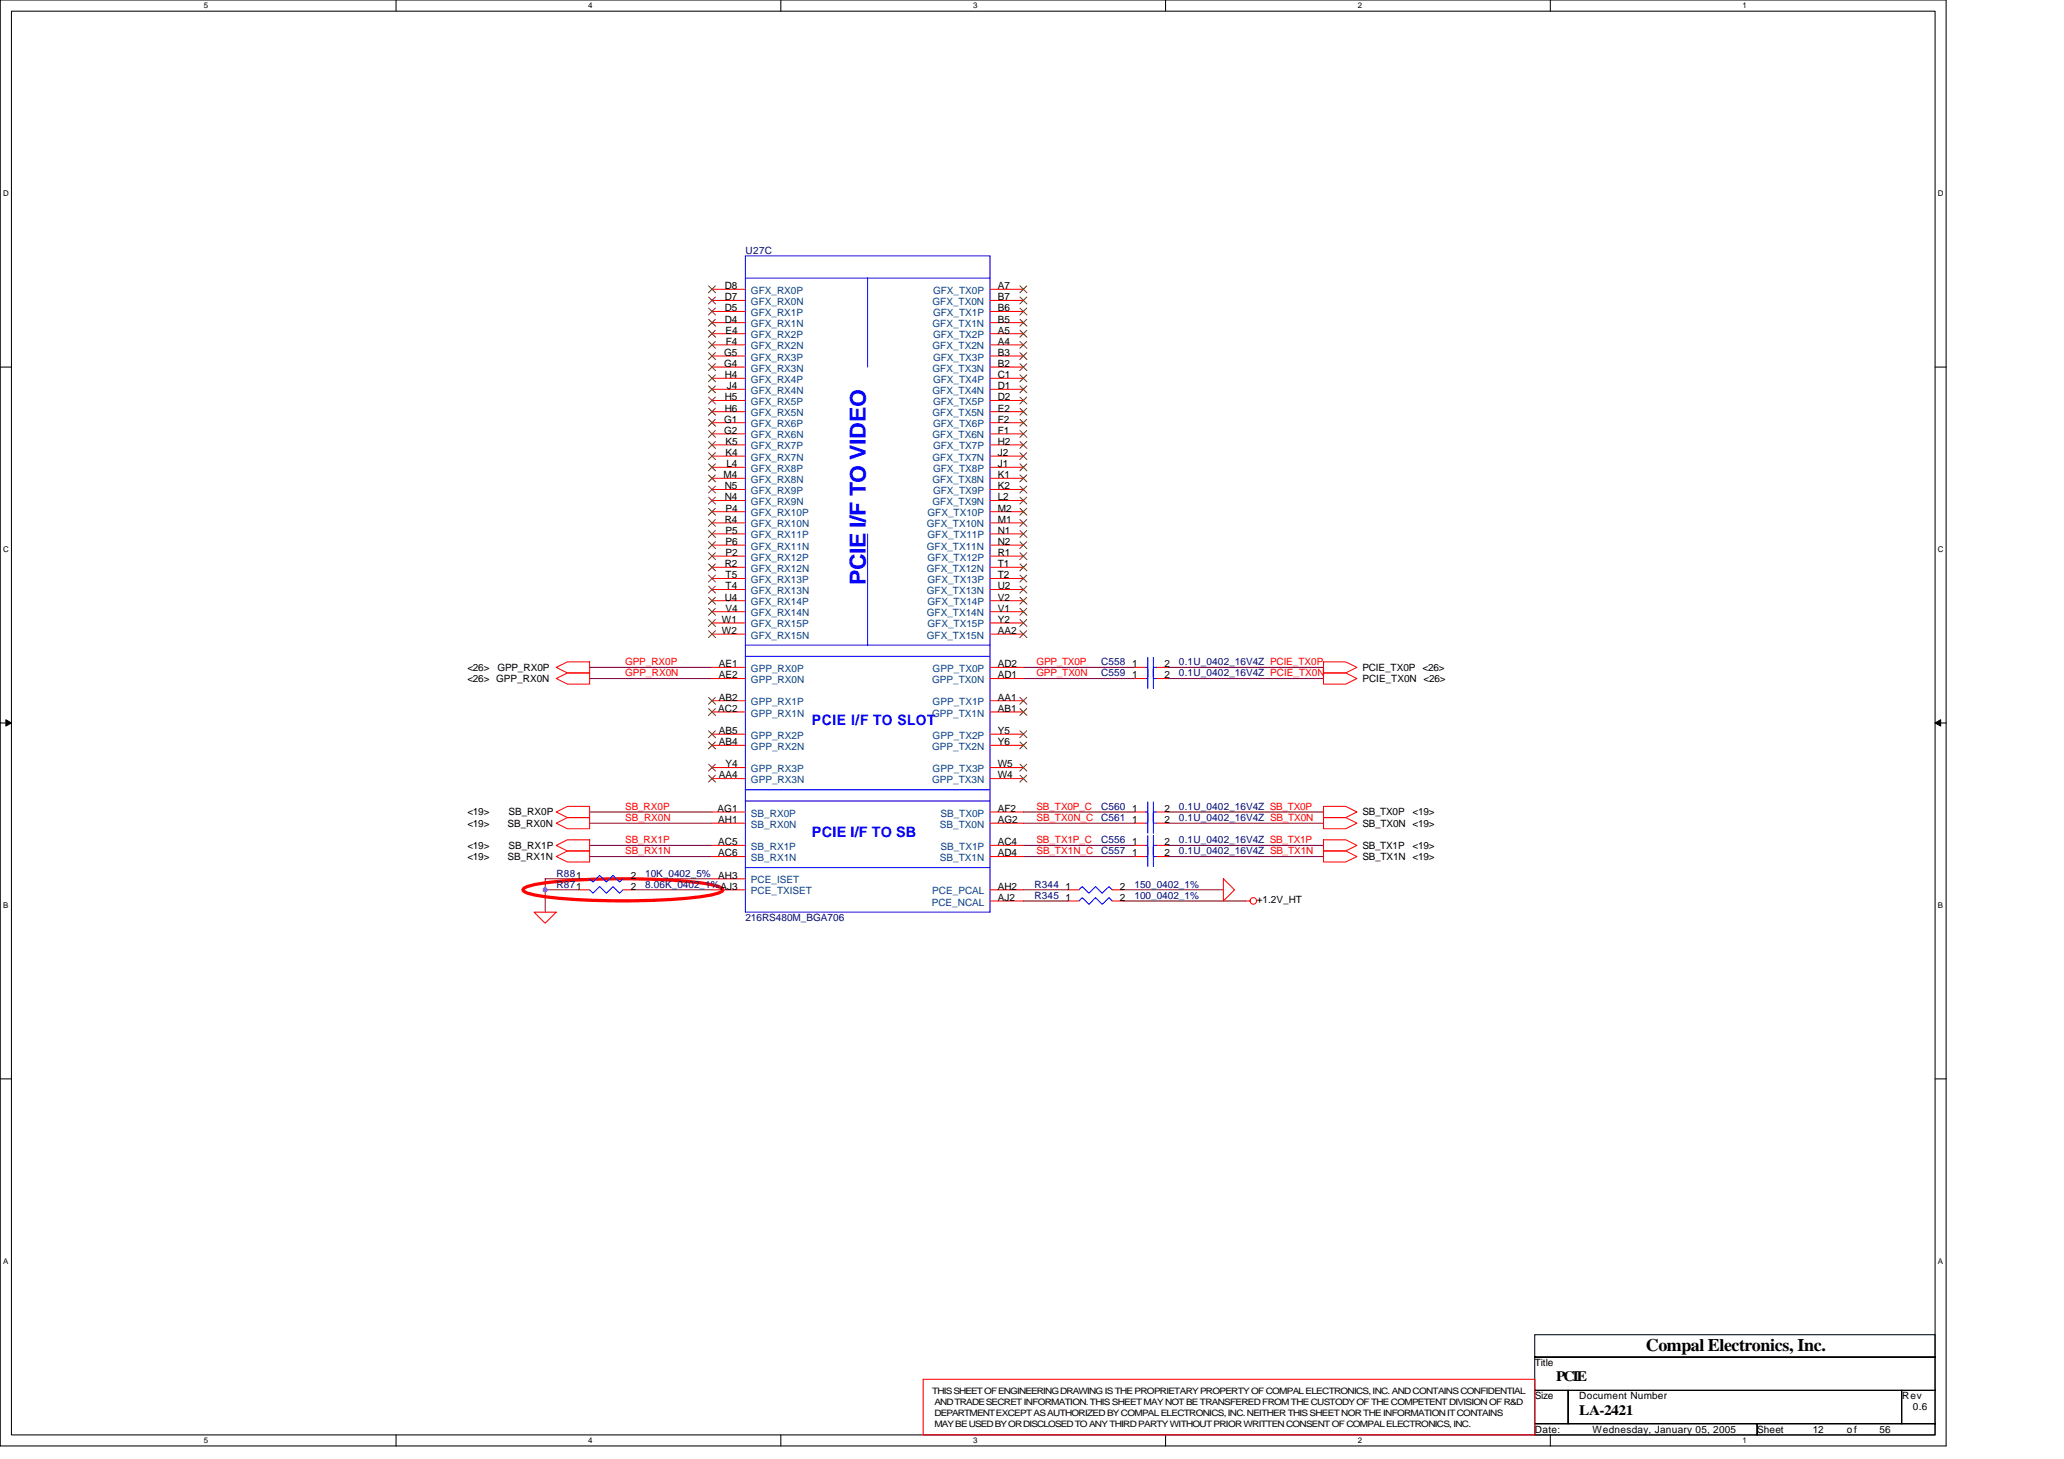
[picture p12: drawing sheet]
<svg xmlns="http://www.w3.org/2000/svg" width="297mm" height="210mm" viewBox="0 0 297 210" stroke-linecap="round" stroke-linejoin="round" font-family="sans-serif">
<path d="M0 0h280.1v208h-280.1zM1.6 1.6h276.9v204.8h-276.9z" fill="none" stroke="#000" stroke-width=".15"/>
<g fill="#fff">
<path d="M29.3 .2h.6v1.2h-.6z"/>
<path d="M29.3 206.6h.6v1.3h-.6z"/>
</g>
<path d="M57 0v1.6M57 206.4v1.6" fill="none" stroke="#000" stroke-width=".15"/>
<g fill="#fff">
<path d="M84.7 .2h.6v1.2h-.6z"/>
<path d="M84.7 206.6h.6v1.3h-.6z"/>
</g>
<path d="M112.4 0v1.6M112.4 206.4v1.6" fill="none" stroke="#000" stroke-width=".15"/>
<g fill="#fff">
<path d="M140 .2h.6v1.2h-.6z"/>
<path d="M140 206.6h.6v1.3h-.6z"/>
</g>
<path d="M167.7 0v1.6M167.7 206.4v1.6" fill="none" stroke="#000" stroke-width=".15"/>
<g fill="#fff">
<path d="M195.4 .2h.6v1.2h-.6z"/>
<path d="M195.4 206.6h.6v1.3h-.6z"/>
</g>
<path d="M223.1 0v1.6M223.1 206.4v1.6" fill="none" stroke="#000" stroke-width=".15"/>
<g fill="#fff">
<path d="M250.8 .2h.6v1.2h-.6z"/>
<path d="M250.8 206.6h.6v1.3h-.6z"/>
<path d="M.4 27.2h.8v1.3h-.8z"/>
<path d="M278.9 27.2h.8v1.3h-.8z"/>
<path d="M.4 78.4h.8v1.3h-.8z"/>
<path d="M278.9 78.4h.8v1.3h-.8z"/>
</g>
<path d="M0 52.8h1.6M278.5 52.8h1.6" fill="none" stroke="#000" stroke-width=".15"/>
<g fill="#fff">
<path d="M.4 129.6h.8v1.3h-.8z"/>
<path d="M278.9 129.6h.7v1.3h-.7z"/>
</g>
<path d="M0 104h1.6M278.5 104h1.6" fill="none" stroke="#000" stroke-width=".15"/>
<path d="M.8 103.5l.8 .5-.8 .5zM278.5 104l.8-.5v1z" fill="#000" stroke="#000" stroke-width=".14"/>
<g fill="#fff">
<path d="M.4 180.8h.8v1.3h-.8z"/>
<path d="M278.9 180.8h.7v1.3h-.7z"/>
</g>
<path d="M0 155.2h1.6M278.5 155.2h1.6M220.9 192h57.6v3.2h-57.6zM220.9 195.2h57.6v4.8h-57.6zM220.9 200h4.8v4.8h-4.8zM220.9 204.8h32v1.6h-32zM225.7 200h48v4.8h-48zM252.9 204.8h25.6v1.6h-25.6zM273.7 200h4.8v4.8h-4.8z" fill="none" stroke="#000" stroke-width=".15"/>
<g fill="none" stroke="#800040" stroke-width=".15">
<path d="M84.9 96h17.6M84.9 97.6h17.6M147.3 96h16M147.3 97.6h16M168.1 96h22.4M168.1 97.6h22.4M84.9 116.8h17.6M84.9 118.4h17.6M147.3 116.8h16M147.3 118.4h16M168.1 116.8h22.4M168.1 118.4h22.4"/>
<path d="M78.5 128h4.8M83.3 126.4h-4.8v4.8M84.9 121.6h17.6M84.9 123.2h17.6M91.3 128h11.2M91.3 126.4h11.2M147.3 121.6h16M147.3 123.2h16M147.3 128h6.4M147.3 129.6h6.4M161.7 128h14.4M161.7 129.6h17.6"/>
<path d="M168.1 121.6h22.4M168.1 123.2h22.4"/>
</g>
<g fill="none" stroke="#f00" stroke-width=".15">
<path d="M102.5 41.6h4.8M102.5 43.2h4.8M102.5 44.8h4.8M102.5 46.4h4.8M102.5 48h4.8M102.5 49.6h4.8M102.5 51.2h4.8M102.5 52.8h4.8M102.5 54.4h4.8M102.5 56h4.8M102.5 57.6h4.8M102.5 59.2h4.8"/>
<path d="M142.5 41.6h4.8M142.5 43.2h4.8M142.5 44.8h4.8M142.5 46.4h4.8M142.5 48h4.8M142.5 49.6h4.8M142.5 51.2h4.8M142.5 52.8h4.8M142.5 54.4h4.8M142.5 56h4.8M142.5 57.6h4.8M142.5 59.2h4.8"/>
<path d="M102.5 60.8h4.8M102.5 62.4h4.8M102.5 64h4.8M102.5 65.6h4.8M102.5 67.2h4.8M102.5 68.8h4.8M102.5 70.4h4.8M102.5 72h4.8M102.5 73.6h4.8M102.5 75.2h4.8M102.5 76.8h4.8M102.5 78.4h4.8"/>
<path d="M142.5 60.8h4.8M142.5 62.4h4.8M142.5 64h4.8M142.5 65.6h4.8M142.5 67.2h4.8M142.5 68.8h4.8M142.5 70.4h4.8M142.5 72h4.8M142.5 73.6h4.8M142.5 75.2h4.8M142.5 76.8h4.8M142.5 78.4h4.8"/>
<path d="M80 96l1.7-.8h3.2v1.6h-3.2zM80 97.6l1.7-.8h3.2v1.6h-3.2zM102.5 96h4.8M102.5 80h4.8M102.5 81.6h4.8M102.5 83.2h4.8M102.5 84.8h4.8M102.5 86.4h4.8M102.5 88h4.8M102.5 89.6h4.8M102.5 91.2h4.8M102.5 97.6h4.8"/>
<path d="M142.5 96h4.8M142.5 80h4.8M142.5 81.6h4.8M142.5 83.2h4.8M142.5 84.8h4.8M142.5 86.4h4.8M142.5 88h4.8M142.5 89.6h4.8M142.5 91.2h4.8M142.5 97.6h4.8M163.3 96h1.6M163.3 97.6h1.6"/>
<path d="M166.5 96h1.6M166.5 97.6h1.6M190.5 95.2h3.2l1.6 .8-1.6 .8h-3.2zM190.5 96.8h3.2l1.6 .8-1.6 .8h-3.2zM80 116.8l1.7-.8h3.2v1.6h-3.2zM80 118.4l1.7-.8h3.2v1.6h-3.2zM102.5 118.4h4.8M102.5 100.8h4.8M102.5 102.4h4.8M102.5 105.6h4.8M102.5 107.2h4.8M102.5 110.4h4.8"/>
<path d="M102.5 112h4.8M102.5 116.8h4.8M142.5 118.4h4.8M142.5 100.8h4.8M142.5 102.4h4.8M142.5 105.6h4.8M142.5 107.2h4.8M142.5 110.4h4.8M142.5 112h4.8M142.5 116.8h4.8M163.3 118.4h1.6M163.3 116.8h1.6"/>
<path d="M166.5 118.4h1.6M166.5 116.8h1.6M190.5 116h3.2l1.6 .8-1.6 .8h-3.2zM190.5 117.6h3.2l1.6 .8-1.6 .8h-3.2zM76.9 131.2h3.1l-1.5 1.6zM80 121.6l1.7-.8h3.2v1.6h-3.2zM80 123.2l1.7-.8h3.2v1.6h-3.2zM83.3 126.4h1.6M83.3 128h1.6M89.7 126.4h1.6M89.7 128h1.6M102.5 121.6h4.8"/>
<path d="M102.5 123.2h4.8M102.5 126.4h4.8M102.5 128h4.8M142.5 129.6h4.8M142.5 121.6h4.8M142.5 123.2h4.8M142.5 128h4.8M153.7 129.6h1.6M153.7 128h1.6M160.1 129.6h1.6M160.1 128h1.6M163.3 121.6h1.6"/>
<path d="M163.3 123.2h1.6M166.5 121.6h1.6M166.5 123.2h1.6M176.1 126.4l1.6 1.6-1.6 1.6zM179.3 129.6h.6M190.5 120.8h3.2l1.6 .8-1.6 .8h-3.2zM190.5 122.4h3.2l1.6 .8-1.6 .8h-3.2zM132.9 198.4h88v8h-88z"/>
<circle cx="180.4" cy="129.6" r=".47"/>
</g>
<path d="M75.4 127.8a15 15 0 0 1 5.5-1 104 104 0 0 1 21.2 .4l1.4 .4 .4 .2 .1 .2-.1 .2a15.3 15.3 0 0 1-5.5 1.1 102.4 102.4 0 0 1-21.2-.5l-1.4-.4-.4-.2-.1-.2z" fill="none" stroke="#f00" stroke-width=".47"/>
<g fill="none" stroke="#00f" stroke-width=".15">
<path d="M107.3 36.8h35.2v94.4h-35.2zM107.3 40h35.2M124.9 40v12.8M124.9 76.8v16M107.3 92.8h35.2M107.3 94.4h35.2M164.9 96h.3M164.9 97.6h.3M165.2 94.6v4.5M166 94.6v4.5M166 96h.5M166 97.6h.5"/>
<path d="M107.3 113.6h35.2M107.3 115.2h35.2M164.9 118.4h.3M164.9 116.8h.3M165.2 115.4v4.5M166 118.4h.5M166 115.4v4.5M166 116.8h.5M84.9 126.4l.4 .5 1-1 1 1 .9-1 1 1 .5-.5M84.9 128l.4 .5 1-.9 1 .9 .9-.9 1 .9 .5-.5M107.3 124.8h35.2M155.3 128l.4-.4 1 .9 1-.9 .9 .9 1-.9 .5 .4"/>
<path d="M155.3 129.6l.4-.5 1 1 1-1 .9 1 1-1 .5 .5M164.9 121.6h.3M164.9 123.2h.3M165.2 120.2v4.5M166 120.2v4.5M166 121.6h.5M166 123.2h.5"/>
</g>
<g fill="none" stroke="#804000" stroke-width=".14">
<path d="M102 41.1l1 1M102 42.7l1 1M102 44.3l1 1M102 45.9l1 1M102 47.5l1 1M102 49.1l1 1M102 50.7l1 1M102 52.3l1 1M102 53.9l1 1M102 55.5l1 1M102 57.1l1 1M102 58.7l1 1"/>
<path d="M103 41.1l-1 1M103 42.7l-1 1M103 44.3l-1 1M103 45.9l-1 1M103 47.5l-1 1M103 49.1l-1 1M103 50.7l-1 1M103 52.3l-1 1M103 53.9l-1 1M103 55.5l-1 1M103 57.1l-1 1M103 58.7l-1 1"/>
<path d="M146.8 41.1l1 1M146.8 42.7l1 1M146.8 44.3l1 1M146.8 45.9l1 1M146.8 47.5l1 1M146.8 49.1l1 1M146.8 50.7l1 1M146.8 52.3l1 1M146.8 53.9l1 1M146.8 55.5l1 1M146.8 57.1l1 1M146.8 58.7l1 1"/>
<path d="M147.8 42.7l-1 1M147.8 45.9l-1 1M147.8 57.1l-1 1M147.8 41.1l-1 1M147.8 44.3l-1 1M147.8 47.5l-1 1M147.8 49.1l-1 1M147.8 50.7l-1 1M147.8 52.3l-1 1M147.8 53.9l-1 1M147.8 55.5l-1 1M147.8 58.7l-1 1"/>
<path d="M102 60.3l1 1M102 61.9l1 1M102 63.5l1 1M102 65.1l1 1M102 66.7l1 1M102 68.3l1 1M102 69.9l1 1M102 71.5l1 1M102 73.1l1 1M102 74.7l1 1M102 76.3l1 1M102 77.9l1 1"/>
<path d="M102 79.5l1 1M103 60.3l-1 1M103 61.9l-1 1M103 63.5l-1 1M103 65.1l-1 1M103 66.7l-1 1M103 68.3l-1 1M103 69.9l-1 1M103 71.5l-1 1M103 73.1l-1 1M103 74.7l-1 1M103 76.3l-1 1"/>
<path d="M103 77.9l-1 1M103 79.5l-1 1M146.8 60.3l1 1M146.8 61.9l1 1M146.8 63.5l1 1M146.8 65.1l1 1M146.8 66.7l1 1M146.8 68.3l1 1M146.8 69.9l1 1M146.8 71.5l1 1M146.8 73.1l1 1M146.8 74.7l1 1"/>
<path d="M146.8 76.3l1 1M146.8 77.9l1 1M146.8 79.5l1 1M147.8 60.3l-1 1M147.8 65.1l-1 1M147.8 61.9l-1 1M147.8 63.5l-1 1M147.8 66.7l-1 1M147.8 68.3l-1 1M147.8 69.9l-1 1M147.8 71.5l-1 1M147.8 73.1l-1 1"/>
<path d="M147.8 74.7l-1 1M147.8 76.3l-1 1M147.8 77.9l-1 1M147.8 79.5l-1 1M102 81.1l1 1M102 82.7l1 1M102 84.3l1 1M102 85.9l1 1M102 87.5l1 1M102 89.1l1 1M102 90.7l1 1M103 81.1l-1 1"/>
<path d="M103 82.7l-1 1M103 84.3l-1 1M103 85.9l-1 1M103 87.5l-1 1M103 89.1l-1 1M103 90.7l-1 1M146.8 81.1l1 1M146.8 82.7l1 1M146.8 84.3l1 1M146.8 85.9l1 1M146.8 87.5l1 1M146.8 89.1l1 1"/>
<path d="M146.8 90.7l1 1M147.8 81.1l-1 1M147.8 82.7l-1 1M147.8 84.3l-1 1M147.8 85.9l-1 1M147.8 87.5l-1 1M147.8 89.1l-1 1M147.8 90.7l-1 1M102 100.3l1 1M102 101.9l1 1M102 105.1l1 1M102 106.7l1 1"/>
<path d="M102 109.9l1 1M102 111.5l1 1M103 100.3l-1 1M103 101.9l-1 1M103 105.1l-1 1M103 106.7l-1 1M103 109.9l-1 1M103 111.5l-1 1M146.8 100.3l1 1M146.8 101.9l1 1M146.8 105.1l1 1M146.8 106.7l1 1"/>
<path d="M146.8 109.9l1 1M146.8 111.5l1 1M147.8 100.3l-1 1M147.8 101.9l-1 1M147.8 105.1l-1 1M147.8 106.7l-1 1M147.8 109.9l-1 1M147.8 111.5l-1 1"/>
</g>
<circle cx="78.4" cy="128" r=".32" fill="#f0f" stroke="#f0f" stroke-width=".15"/>
<text font-size="3.2" fill="#00f" x="124.6" y="84.2" transform="rotate(-90 124.6 84.2)">PCIE I/F TO VIDEO</text>
<text font-size="2.5" x="236.9" y="194.3">Compal Electronics, Inc.</text>
<g font-size="2.1" fill="#00f">
<text x="116.9" y="104.4">PCIE I/F TO SLOT</text>
<text x="116.9" y="120.4">PCIE I/F TO SB</text>
</g>
<g font-size="2.1">
<text x="223.9" y="198.7">PCIE</text>
<text x="227.3" y="203.5">LA-2421</text>
</g>
<g font-size="1.4">
<text x="104.3" y="41.6">D8</text>
<text x="143.6" y="41.6">A7</text>
<text x="104.3" y="43.2">D7</text>
<text x="104.3" y="44.8">D5</text>
<text x="104.3" y="46.4">D4</text>
<text x="104.4" y="48">E4</text>
<text x="143.6" y="44.8">B6</text>
<text x="143.6" y="48">A5</text>
<text x="143.6" y="43.2">B7</text>
<text x="143.6" y="46.4">B5</text>
<text x="104.2" y="51.2">G5</text>
<text x="104.2" y="52.8">G4</text>
<text x="104.5" y="49.6">F4</text>
<text x="143.6" y="51.2">B3</text>
<text x="143.6" y="49.6">A4</text>
<text x="143.6" y="52.8">B2</text>
<text x="104.3" y="54.4">H4</text>
<text x="104.3" y="57.6">H5</text>
<text x="104.3" y="59.2">H6</text>
<text x="104.6" y="56">J4</text>
<text x="143.6" y="54.4">C1</text>
<text x="143.6" y="57.6">D2</text>
<text x="143.6" y="56">D1</text>
<text x="143.6" y="59.2">E2</text>
<text x="104.2" y="60.8">G1</text>
<text x="104.2" y="62.4">G2</text>
<text x="104.4" y="64">K5</text>
<text x="104.4" y="65.6">K4</text>
<text x="143.6" y="60.8">F2</text>
<text x="143.6" y="64">H2</text>
<text x="143.6" y="62.4">F1</text>
<text x="143.6" y="65.6">J2</text>
<text x="104.1" y="68.8">M4</text>
<text x="104.3" y="70.4">N5</text>
<text x="104.3" y="72">N4</text>
<text x="104.5" y="67.2">L4</text>
<text x="143.6" y="67.2">J1</text>
<text x="143.6" y="70.4">K2</text>
<text x="143.6" y="68.8">K1</text>
<text x="143.6" y="72">L2</text>
<text x="104.3" y="75.2">R4</text>
<text x="104.4" y="73.6">P4</text>
<text x="104.4" y="76.8">P5</text>
<text x="143.6" y="73.6">M2</text>
<text x="143.6" y="76.8">N1</text>
<text x="143.6" y="75.2">M1</text>
<text x="104.3" y="81.6">R2</text>
<text x="104.4" y="78.4">P6</text>
<text x="104.4" y="80">P2</text>
<text x="104.4" y="83.2">T5</text>
<text x="143.6" y="80">R1</text>
<text x="143.6" y="83.2">T2</text>
<text x="143.6" y="78.4">N2</text>
<text x="143.6" y="81.6">T1</text>
<text x="103.9" y="89.6">W1</text>
<text x="104.3" y="86.4">U4</text>
<text x="104.4" y="88">V4</text>
<text x="104.4" y="84.8">T4</text>
<text x="143.6" y="86.4">V2</text>
<text x="143.6" y="89.6">Y2</text>
<text x="143.6" y="84.8">U2</text>
<text x="143.6" y="88">V1</text>
<text x="103.4" y="96">AE1</text>
<text x="103.9" y="91.2">W2</text>
<text x="143.6" y="96">AD2</text>
<text x="143.6" y="91.2">AA2</text>
<text x="162.9" y="96">1</text>
<text x="167.6" y="96">2</text>
<text x="67.3" y="98.1">&lt;26&gt; GPP_RX0N</text>
<text x="67.3" y="96.5">&lt;26&gt;</text>
<text x="71.6" y="96.5">GPP_RX0P</text>
<text x="103.4" y="97.6">AE2</text>
<text x="103.4" y="100.8">AB2</text>
<text x="143.6" y="100.8">AA1</text>
<text x="143.6" y="97.6">AD1</text>
<text x="162.9" y="97.6">1</text>
<text x="167.6" y="97.6">2</text>
<text x="196.1" y="96.5">PCIE_TX0P &lt;26&gt;</text>
<text x="196.1" y="98.1">PCIE_TX0N &lt;26&gt;</text>
<text x="103.4" y="102.4">AC2</text>
<text x="103.4" y="105.6">AB5</text>
<text x="103.4" y="107.2">AB4</text>
<text x="143.6" y="105.6">Y5</text>
<text x="143.6" y="102.4">AB1</text>
<text x="143.6" y="107.2">Y6</text>
<text x="103.4" y="112">AA4</text>
<text x="104.4" y="110.4">Y4</text>
<text x="143.6" y="110.4">W5</text>
<text x="143.6" y="112">W4</text>
<text x="67.3" y="117.3">&lt;19&gt;</text>
<text x="67.3" y="118.9">&lt;19&gt;</text>
<text x="73" y="118.9">SB_RX0N</text>
<text x="73.2" y="117.3">SB_RX0P</text>
<text x="103.3" y="116.8">AG1</text>
<text x="103.4" y="118.4">AH1</text>
<text x="143.6" y="118.4">AG2</text>
<text x="143.6" y="116.8">AF2</text>
<text x="162.9" y="118.4">1</text>
<text x="162.9" y="116.8">1</text>
<text x="167.6" y="118.4">2</text>
<text x="167.6" y="116.8">2</text>
<text x="196.1" y="117.3">SB_TX0P</text>
<text x="196.1" y="118.9">SB_TX0N &lt;19&gt;</text>
<text x="203.3" y="117.3">&lt;19&gt;</text>
<text x="67.3" y="122.1">&lt;19&gt;</text>
<text x="67.3" y="123.7">&lt;19&gt;</text>
<text x="73" y="123.7">SB_RX1N</text>
<text x="73.2" y="122.1">SB_RX1P</text>
<text x="103.4" y="121.6">AC5</text>
<text x="103.4" y="123.2">AC6</text>
<text x="143.6" y="123.2">AD4</text>
<text x="143.6" y="121.6">AC4</text>
<text x="162.9" y="121.6">1</text>
<text x="162.9" y="123.2">1</text>
<text x="167.6" y="121.6">2</text>
<text x="167.6" y="123.2">2</text>
<text x="196.1" y="122.1">SB_TX1P</text>
<text x="196.1" y="123.7">SB_TX1N &lt;19&gt;</text>
<text x="203.3" y="122.1">&lt;19&gt;</text>
<text x="90.8" y="126.4">2</text>
<text x="90.8" y="128">2</text>
<text x="103.4" y="126.4">AH3</text>
<text x="143.6" y="129.6">AJ2</text>
<text x="143.6" y="128">AH2</text>
<text x="153.3" y="128">1</text>
<text x="153.3" y="129.6">1</text>
<text x="161.2" y="128">2</text>
<text x="161.2" y="129.6">2</text>
<text x="180.9" y="130">+1.2V_HT</text>
<text x="220.9" y="196.5">Title</text>
<text x="220.9" y="201.3">Size</text>
<text x="227.3" y="201.3">Document Number</text>
<text x="273.7" y="201.3">Rev</text>
<text x="275.3" y="202.9">0.6</text>
<text x="220.9" y="206.1">Date:</text>
<text x="229.2" y="206.1">Wednesday, January 05, 2005</text>
<text x="252.9" y="206.1">Sheet</text>
<text x="260.9" y="206.1">12</text>
<text x="265.8" y="206.1">of</text>
<text x="270.5" y="206.1">56</text>
</g>
<g font-size="1.4" fill="#000080">
<text x="107.3" y="36.5">U27C</text>
<text x="158.5" y="95.7">C558</text>
<text x="169.7" y="95.7">0.1U_0402_16V4Z PCIE_TX0P</text>
<text x="158.5" y="97.3">C559</text>
<text x="169.7" y="97.3">0.1U_0402_16V4Z PCIE_TX0N</text>
<text x="158.5" y="118.1">C561</text>
<text x="158.5" y="116.5">C560</text>
<text x="169.7" y="118.1">0.1U_0402_16V4Z SB_TX0N</text>
<text x="169.7" y="116.5">0.1U_0402_16V4Z SB_TX0P</text>
<text x="158.5" y="121.3">C556</text>
<text x="158.5" y="122.9">C557</text>
<text x="169.7" y="121.3">0.1U_0402_16V4Z SB_TX1P</text>
<text x="169.7" y="122.9">0.1U_0402_16V4Z SB_TX1N</text>
<text x="80.1" y="126.1">R881</text>
<text x="80.1" y="127.7">R871</text>
<text x="92.9" y="126.1">10K_0402_5%</text>
<text x="92.9" y="127.7">8.06K_0402_1%AJ3</text>
<text x="148.9" y="127.7">R344</text>
<text x="148.9" y="129.3">R345</text>
<text x="163.3" y="127.7">150_0402_1%</text>
<text x="163.3" y="129.3">100_0402_1%</text>
<text x="107.3" y="132.5">216RS480M_BGA706</text>
</g>
<g font-size="1.4" fill="#004080">
<text x="108.1" y="42.3">GFX_RX0P</text>
<text x="108.1" y="43.9">GFX_RX0N</text>
<text x="108.1" y="45.5">GFX_RX1P</text>
<text x="108.1" y="47.1">GFX_RX1N</text>
<text x="134.2" y="43.9">GFX_TX0N</text>
<text x="134.2" y="47.1">GFX_TX1N</text>
<text x="134.3" y="42.3">GFX_TX0P</text>
<text x="134.3" y="45.5">GFX_TX1P</text>
<text x="108.1" y="48.7">GFX_RX2P</text>
<text x="108.1" y="50.3">GFX_RX2N</text>
<text x="108.1" y="51.9">GFX_RX3P</text>
<text x="108.1" y="53.5">GFX_RX3N</text>
<text x="134.2" y="50.3">GFX_TX2N</text>
<text x="134.2" y="53.5">GFX_TX3N</text>
<text x="134.3" y="48.7">GFX_TX2P</text>
<text x="134.3" y="51.9">GFX_TX3P</text>
<text x="108.1" y="55.1">GFX_RX4P</text>
<text x="108.1" y="56.7">GFX_RX4N</text>
<text x="108.1" y="58.3">GFX_RX5P</text>
<text x="108.1" y="59.9">GFX_RX5N</text>
<text x="134.2" y="56.7">GFX_TX4N</text>
<text x="134.2" y="59.9">GFX_TX5N</text>
<text x="134.3" y="55.1">GFX_TX4P</text>
<text x="134.3" y="58.3">GFX_TX5P</text>
<text x="108.1" y="61.5">GFX_RX6P</text>
<text x="108.1" y="63.1">GFX_RX6N</text>
<text x="108.1" y="64.7">GFX_RX7P</text>
<text x="134.2" y="63.1">GFX_TX6N</text>
<text x="134.3" y="61.5">GFX_TX6P</text>
<text x="134.3" y="64.7">GFX_TX7P</text>
<text x="108.1" y="66.3">GFX_RX7N</text>
<text x="108.1" y="67.9">GFX_RX8P</text>
<text x="108.1" y="69.5">GFX_RX8N</text>
<text x="108.1" y="71.1">GFX_RX9P</text>
<text x="134.2" y="66.3">GFX_TX7N</text>
<text x="134.2" y="69.5">GFX_TX8N</text>
<text x="134.3" y="67.9">GFX_TX8P</text>
<text x="134.3" y="71.1">GFX_TX9P</text>
<text x="108.1" y="72.7">GFX_RX9N</text>
<text x="108.1" y="74.3">GFX_RX10P</text>
<text x="108.1" y="75.9">GFX_RX10N</text>
<text x="108.1" y="77.5">GFX_RX11P</text>
<text x="133.4" y="75.9">GFX_TX10N</text>
<text x="133.5" y="74.3">GFX_TX10P</text>
<text x="133.5" y="77.5">GFX_TX11P</text>
<text x="134.2" y="72.7">GFX_TX9N</text>
<text x="108.1" y="79.1">GFX_RX11N</text>
<text x="108.1" y="80.7">GFX_RX12P</text>
<text x="108.1" y="82.3">GFX_RX12N</text>
<text x="108.1" y="83.9">GFX_RX13P</text>
<text x="133.4" y="79.1">GFX_TX11N</text>
<text x="133.4" y="82.3">GFX_TX12N</text>
<text x="133.5" y="80.7">GFX_TX12P</text>
<text x="133.5" y="83.9">GFX_TX13P</text>
<text x="108.1" y="85.5">GFX_RX13N</text>
<text x="108.1" y="87.1">GFX_RX14P</text>
<text x="108.1" y="88.7">GFX_RX14N</text>
<text x="133.4" y="85.5">GFX_TX13N</text>
<text x="133.4" y="88.7">GFX_TX14N</text>
<text x="133.5" y="87.1">GFX_TX14P</text>
<text x="108.1" y="90.3">GFX_RX15P</text>
<text x="108.1" y="91.9">GFX_RX15N</text>
<text x="133.4" y="91.9">GFX_TX15N</text>
<text x="133.5" y="90.3">GFX_TX15P</text>
<text x="108.1" y="96.7">GPP_RX0P</text>
<text x="108.1" y="98.3">GPP_RX0N</text>
<text x="108.1" y="101.5">GPP_RX1P</text>
<text x="134.1" y="98.3">GPP_TX0N</text>
<text x="134.2" y="96.7">GPP_TX0P</text>
<text x="134.2" y="101.5">GPP_TX1P</text>
<text x="108.1" y="103.1">GPP_RX1N</text>
<text x="108.1" y="106.3">GPP_RX2P</text>
<text x="108.1" y="107.9">GPP_RX2N</text>
<text x="134.1" y="103.1">GPP_TX1N</text>
<text x="134.1" y="107.9">GPP_TX2N</text>
<text x="134.2" y="106.3">GPP_TX2P</text>
<text x="108.1" y="111.1">GPP_RX3P</text>
<text x="108.1" y="112.7">GPP_RX3N</text>
<text x="134.1" y="112.7">GPP_TX3N</text>
<text x="134.2" y="111.1">GPP_TX3P</text>
<text x="108.1" y="117.5">SB_RX0P</text>
<text x="108.1" y="119.1">SB_RX0N</text>
<text x="135.3" y="119.1">SB_TX0N</text>
<text x="135.3" y="117.5">SB_TX0P</text>
<text x="108.1" y="122.3">SB_RX1P</text>
<text x="108.1" y="123.9">SB_RX1N</text>
<text x="135.3" y="123.9">SB_TX1N</text>
<text x="135.3" y="122.3">SB_TX1P</text>
<text x="108.1" y="127.1">PCE_ISET</text>
<text x="108.1" y="128.7">PCE_TXISET</text>
<text x="134.1" y="130.3">PCE_NCAL</text>
<text x="134.2" y="128.7">PCE_PCAL</text>
</g>
<g font-size="1.4" fill="#f00">
<text x="90" y="95.7">GPP_RX0P</text>
<text x="149.2" y="95.7">GPP_TX0P</text>
<text x="90" y="97.3">GPP_RX0N</text>
<text x="149.2" y="97.3">GPP_TX0N</text>
<text x="90" y="118.1">SB_RX0N</text>
<text x="90" y="116.5">SB_RX0P</text>
<text x="149.2" y="116.5">SB_TX0P_C</text>
<text x="149.2" y="118.1">SB_TX0N_C</text>
<text x="90" y="122.9">SB_RX1N</text>
<text x="90" y="121.3">SB_RX1P</text>
<text x="149.2" y="121.3">SB_TX1P_C</text>
<text x="149.2" y="122.9">SB_TX1N_C</text>
</g>
<g font-size="1.3">
<text x="134.2" y="200.5">THIS SHEET OF ENGINEERING DRAWING IS THE PROPRIETARY PROPERTY OF COMPAL ELECTRONICS, INC. AND CONTAINS CONFIDENTIAL</text>
<text x="134.5" y="202.1">AND TRADE SECRET INFORMATION. THIS SHEET MAY NOT BE TRANSFERED FROM THE CUSTODY OF THE COMPETENT DIVISION OF R&amp;D</text>
<text x="134.5" y="203.7">DEPARTMENT EXCEPT AS AUTHORIZED BY COMPAL ELECTRONICS, INC. NEITHER THIS SHEET NOR THE INFORMATION IT CONTAINS</text>
<text x="134.5" y="205.3">MAY BE USED BY OR DISCLOSED TO ANY THIRD PARTY WITHOUT PRIOR WRITTEN CONSENT OF COMPAL ELECTRONICS, INC.</text>
</g>
<g font-size="1.1">
<text x="29.3" y="1.2">5</text>
<text x="84.7" y="1.2">4</text>
<text x="140" y="1.2">3</text>
<text x="195.4" y="1.2">2</text>
<text x="250.8" y="1.2">1</text>
<text x=".4" y="28.2">D</text>
<text x="278.9" y="28.2">D</text>
<text x=".4" y="79.4">C</text>
<text x="278.9" y="79.4">C</text>
<text x=".4" y="130.6">B</text>
<text x="278.9" y="130.6">B</text>
<text x=".4" y="181.8">A</text>
<text x="278.9" y="181.8">A</text>
<text x="29.3" y="207.6">5</text>
<text x="84.7" y="207.6">4</text>
<text x="140" y="207.6">3</text>
<text x="195.4" y="207.6">2</text>
<text x="250.8" y="207.6">1</text>
</g>
</svg>
